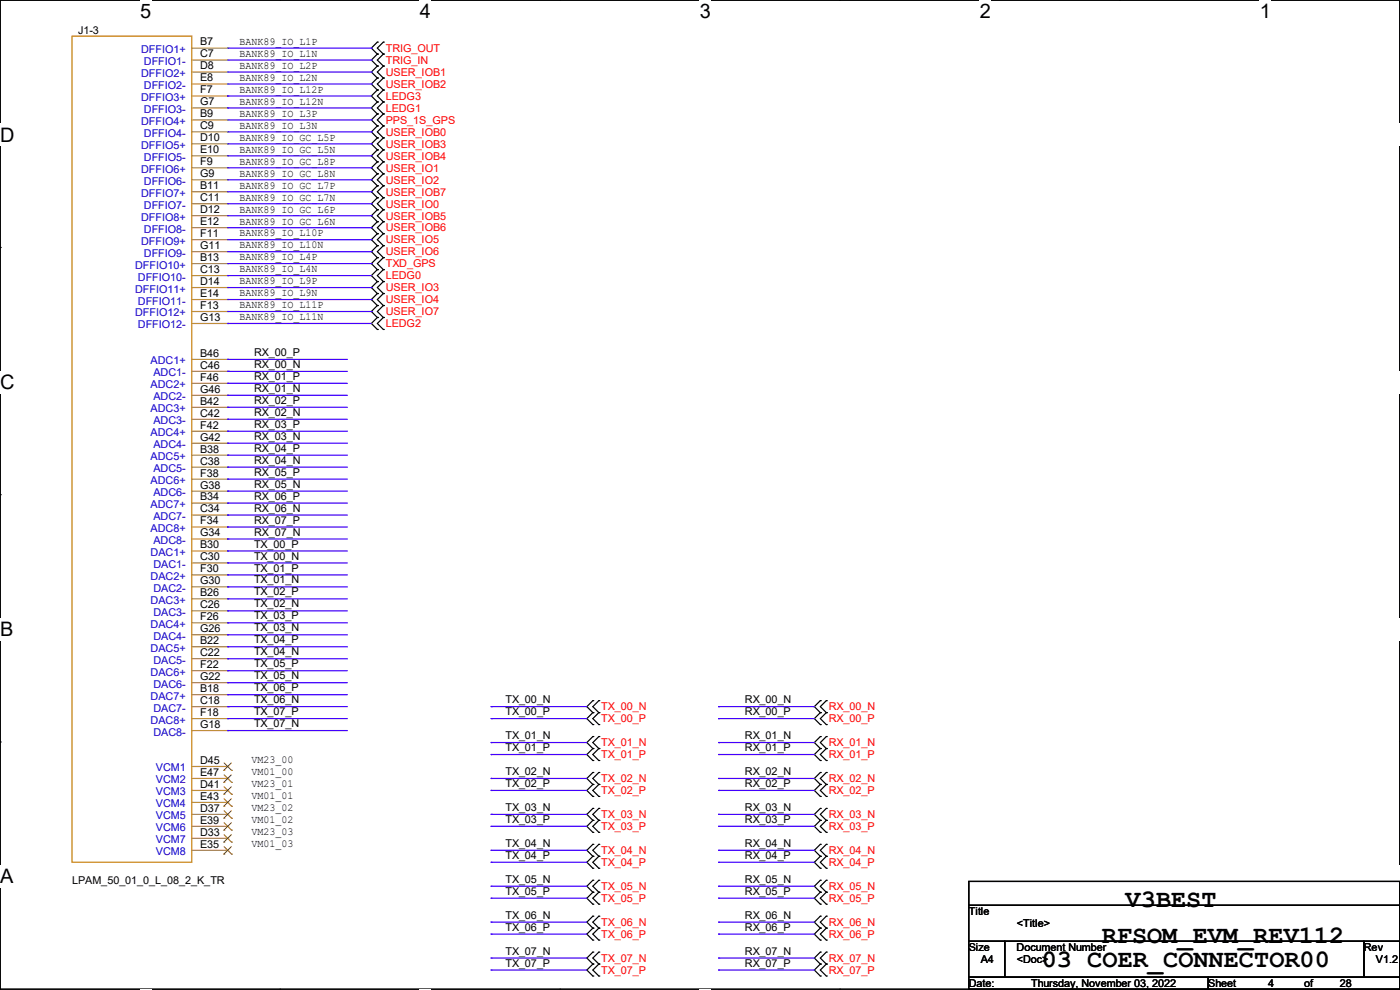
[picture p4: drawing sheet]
<svg xmlns="http://www.w3.org/2000/svg" width="297mm" height="210mm" viewBox="0 0 297 210" stroke-linecap="round" stroke-linejoin="round" font-family="sans-serif">
<path d="M0 0h297v209.8h-297z" fill="none" stroke="#000" stroke-width=".25"/>
<g fill="#fff">
<path d="M29.7 0h2.4v4.8h-2.4z"/>
<path d="M29.7 209.8h2.4v.2h-2.4z"/>
</g>
<path d="M59.4 0h.1M59.4 209.8h.1" fill="none" stroke="#000" stroke-width=".25"/>
<g fill="#fff">
<path d="M89.1 0h2.3v4.8h-2.3z"/>
<path d="M89.1 209.8h2.3v.2h-2.3z"/>
</g>
<path d="M118.8 0h.1M118.8 209.8h.1" fill="none" stroke="#000" stroke-width=".25"/>
<g fill="#fff">
<path d="M148.5 0h2.3v4.8h-2.3z"/>
<path d="M148.5 209.8h2.3v.2h-2.3z"/>
</g>
<path d="M178.2 0h.1M178.2 209.8h.1" fill="none" stroke="#000" stroke-width=".25"/>
<g fill="#fff">
<path d="M207.9 0h2.3v4.8h-2.3z"/>
<path d="M207.9 209.8h2.3v.2h-2.3z"/>
</g>
<path d="M237.6 0h.1M237.6 209.8h.1" fill="none" stroke="#000" stroke-width=".25"/>
<g fill="#fff">
<path d="M267.3 0h2.3v4.8h-2.3z"/>
<path d="M267.3 209.8h2.3v.2h-2.3z"/>
<path d="M0 26.2h3.1v4.8h-3.1z"/>
<path d="M297 26.2v4.8z"/>
<path d="M0 78.7h3.1v4.7h-3.1z"/>
<path d="M297 78.7v4.7z"/>
</g>
<path d="M0 52.5h.1M297 52.5h.1" fill="none" stroke="#000" stroke-width=".25"/>
<g fill="#fff">
<path d="M0 131.1h2.9v4.8h-2.9z"/>
<path d="M297 131.1v4.8z"/>
</g>
<path d="M0 104.9h.1M297 104.9h.1" fill="none" stroke="#000" stroke-width=".25"/>
<g fill="#fff">
<path d="M0 183.6h2.9v4.7h-2.9z"/>
<path d="M296.9 183.6h.1v4.7h-.1z"/>
</g>
<g fill="none" stroke="#000" stroke-width=".25">
<path d="M80.1 8.9h.1M80.1 11.5h.1M80.1 14h.1M80.1 16.6h.1M80.1 19.1h.1M80.1 8.9l-1.3 1.3 1.3 1.3M80.1 11.5l-1.3 1.2 1.3 1.3M80.1 16.6l-1.3 1.2 1.3 1.3M80.1 14l-1.3 1.3 1.3 1.3M80.1 19.1l-1.3 1.3 1.3 1.2M81.3 11.5h.1M81.3 8.9h.1"/>
<path d="M81.3 14h.1M81.3 19.1h.1M81.3 16.6h.1M81.3 8.9l-1.2 1.3 1.2 1.3M81.3 11.5l-1.2 1.2 1.2 1.3M81.3 16.6l-1.2 1.2 1.2 1.3M81.3 14l-1.2 1.3 1.2 1.3M81.3 19.1l-1.2 1.3 1.2 1.2M80.1 34.3h.1M80.1 36.9h.1M80.1 39.4h.1M80.1 24.2h.1"/>
<path d="M80.1 26.7h.1M80.1 29.3h.1M80.1 31.8h.1M80.1 21.6h.1M80.1 34.3l-1.3 1.3 1.3 1.3M80.1 36.9l-1.3 1.2 1.3 1.3M80.1 39.4l-1.3 1.3 1.3 1.3M80.1 24.2l-1.3 1.2 1.3 1.3M80.1 26.7l-1.3 1.3 1.3 1.3M80.1 29.3l-1.3 1.2 1.3 1.3M80.1 31.8l-1.3 1.3 1.3 1.2M80.1 21.6l-1.3 1.3 1.3 1.3"/>
<path d="M81.3 36.9h.1M81.3 34.3h.1M81.3 39.4h.1M81.3 26.7h.1M81.3 24.2h.1M81.3 29.3h.1M81.3 31.8h.1M81.3 21.6h.1M81.3 34.3l-1.2 1.3 1.2 1.3M81.3 36.9l-1.2 1.2 1.2 1.3M81.3 39.4l-1.2 1.3 1.2 1.3M81.3 24.2l-1.2 1.2 1.2 1.3"/>
<path d="M81.3 26.7l-1.2 1.3 1.2 1.3M81.3 29.3l-1.2 1.2 1.2 1.3M81.3 31.8l-1.2 1.3 1.2 1.2M81.3 21.6l-1.2 1.3 1.2 1.3M80.1 42h.1M80.1 44.5h.1M80.1 47h.1M80.1 49.6h.1M80.1 52.1h.1M80.1 54.7h.1M80.1 57.2h.1M80.1 59.7h.1"/>
<path d="M80.1 42l-1.3 1.2 1.3 1.3M80.1 44.5l-1.3 1.3 1.3 1.2M80.1 47l-1.3 1.3 1.3 1.3M80.1 49.6l-1.3 1.2 1.3 1.3M80.1 52.1l-1.3 1.3 1.3 1.3M80.1 54.7l-1.3 1.2 1.3 1.3M80.1 59.7l-1.3 1.3 1.3 1.3M80.1 57.2l-1.3 1.3 1.3 1.2M81.3 42h.1M81.3 44.5h.1M81.3 47h.1M81.3 49.6h.1"/>
<path d="M81.3 52.1h.1M81.3 54.7h.1M81.3 57.2h.1M81.3 59.7h.1M81.3 42l-1.2 1.2 1.2 1.3M81.3 44.5l-1.2 1.3 1.2 1.2M81.3 47l-1.2 1.3 1.2 1.3M81.3 49.6l-1.2 1.2 1.2 1.3M81.3 52.1l-1.2 1.3 1.2 1.3M81.3 54.7l-1.2 1.2 1.2 1.3M81.3 59.7l-1.2 1.3 1.2 1.3M81.3 57.2l-1.2 1.3 1.2 1.2"/>
<path d="M80.1 62.3h.1M80.1 64.8h.1M80.1 67.4h.1M80.1 69.9h.1M80.1 62.3l-1.3 1.2 1.3 1.3M80.1 64.8l-1.3 1.3 1.3 1.3M80.1 67.4l-1.3 1.2 1.3 1.3M81.3 62.3h.1M81.3 64.8h.1M81.3 67.4h.1M81.3 69.9h.1M81.3 62.3l-1.2 1.2 1.2 1.3"/>
<path d="M81.3 64.8l-1.2 1.3 1.2 1.3M81.3 67.4l-1.2 1.2 1.2 1.3M0 157.4h.1M125.8 148.6h.1M125.8 151.2h.1M125.8 153.7h.1M125.8 156.3h.1M125.8 158.8h.1M125.8 148.6l-1.3 1.3 1.3 1.3M125.8 151.2l-1.3 1.2 1.3 1.3M125.8 156.3l-1.3 1.2 1.3 1.3M125.8 158.8l-1.3 1.3 1.3 1.2"/>
<path d="M127 151.2h.1M127 148.6h.1M127 153.7h.1M127 158.8h.1M127 156.3h.1M127 148.6l-1.2 1.3 1.2 1.3M127 151.2l-1.2 1.2 1.2 1.3M127 156.3l-1.2 1.2 1.2 1.3M127 158.8l-1.2 1.3 1.2 1.2M174 148.6h.1M174 151.2h.1M174 153.7h.1"/>
<path d="M174 156.3h.1M174 158.8h.1M174 148.6l-1.2 1.3 1.2 1.3M174 156.3l-1.2 1.2 1.2 1.3M174 151.2l-1.2 1.2 1.2 1.3M174 158.8l-1.2 1.3 1.2 1.2M175.3 151.2h.1M175.3 148.6h.1M175.3 153.7h.1M175.3 158.8h.1M175.3 156.3h.1M175.3 148.6l-1.3 1.3 1.3 1.3"/>
<path d="M175.3 156.3l-1.3 1.2 1.3 1.3M175.3 151.2l-1.3 1.2 1.3 1.3M175.3 158.8l-1.3 1.3 1.3 1.2M297 157.4h.1M125.8 161.3h.1M125.8 163.9h.1M125.8 166.4h.1M125.8 169h.1M125.8 171.5h.1M125.8 174h.1M125.8 176.6h.1M125.8 179.1h.1"/>
<path d="M125.8 163.9l-1.3 1.2 1.3 1.3M125.8 166.4l-1.3 1.3 1.3 1.3M125.8 171.5l-1.3 1.3 1.3 1.2M125.8 174l-1.3 1.3 1.3 1.3M125.8 179.1l-1.3 1.3 1.3 1.3M127 161.3h.1M127 166.4h.1M127 163.9h.1M127 169h.1M127 174h.1M127 171.5h.1M127 176.6h.1"/>
<path d="M127 179.1h.1M127 163.9l-1.2 1.2 1.2 1.3M127 166.4l-1.2 1.3 1.2 1.3M127 171.5l-1.2 1.3 1.2 1.2M127 174l-1.2 1.3 1.2 1.3M127 179.1l-1.2 1.3 1.2 1.3M174 161.3h.1M174 163.9h.1M174 166.4h.1M174 169h.1M174 171.5h.1M174 174h.1"/>
<path d="M174 176.6h.1M174 179.1h.1M174 163.9l-1.2 1.2 1.2 1.3M174 166.4l-1.2 1.3 1.2 1.3M174 171.5l-1.2 1.3 1.2 1.2M174 174l-1.2 1.3 1.2 1.3M174 179.1l-1.2 1.3 1.2 1.3M175.3 161.3h.1M175.3 166.4h.1M175.3 163.9h.1M175.3 169h.1M175.3 174h.1"/>
<path d="M175.3 171.5h.1M175.3 176.6h.1M175.3 179.1h.1M175.3 163.9l-1.3 1.2 1.3 1.3M175.3 166.4l-1.3 1.3 1.3 1.3M175.3 171.5l-1.3 1.3 1.3 1.2M175.3 174l-1.3 1.3 1.3 1.3M175.3 179.1l-1.3 1.3 1.3 1.3M125.8 181.7h.1M125.8 184.2h.1M125.8 186.7h.1M125.8 189.3h.1"/>
<path d="M125.8 191.8h.1M125.8 194.4h.1M125.8 196.9h.1M125.8 199.4h.1M125.8 181.7l-1.3 1.2 1.3 1.3M125.8 186.7l-1.3 1.3 1.3 1.3M125.8 189.3l-1.3 1.2 1.3 1.3M125.8 194.4l-1.3 1.2 1.3 1.3M125.8 196.9l-1.3 1.3 1.3 1.2M127 181.7h.1M127 184.2h.1M127 189.3h.1"/>
<path d="M127 186.7h.1M127 191.8h.1M127 196.9h.1M127 194.4h.1M127 199.4h.1M127 181.7l-1.2 1.2 1.2 1.3M127 186.7l-1.2 1.3 1.2 1.3M127 189.3l-1.2 1.2 1.2 1.3M127 194.4l-1.2 1.2 1.2 1.3M127 196.9l-1.2 1.3 1.2 1.2M174 181.7h.1M174 184.2h.1"/>
<path d="M174 186.7h.1M174 189.3h.1M174 191.8h.1M174 194.4h.1M174 196.9h.1M174 199.4h.1M174 181.7l-1.2 1.2 1.2 1.3M174 186.7l-1.2 1.3 1.2 1.3M174 189.3l-1.2 1.2 1.2 1.3M174 194.4l-1.2 1.2 1.2 1.3M174 196.9l-1.2 1.3 1.2 1.2M175.3 181.7h.1"/>
<path d="M175.3 184.2h.1M175.3 189.3h.1M175.3 186.7h.1M175.3 191.8h.1M175.3 196.9h.1M175.3 194.4h.1M175.3 199.4h.1M175.3 181.7l-1.3 1.2 1.3 1.3M175.3 186.7l-1.3 1.3 1.3 1.3M175.3 189.3l-1.3 1.2 1.3 1.3M175.3 194.4l-1.3 1.2 1.3 1.3M175.3 196.9l-1.3 1.3 1.3 1.2"/>
<path d="M205.5 187h91.5v5.1h-91.5zM205.5 192.1h91.5v7.6h-91.5zM205.5 199.7h7.6v7.6h-7.6zM213.1 199.7h76.2v7.6h-76.2zM289.3 199.7h7.7v7.6h-7.7zM125.8 202h.1M125.8 204.5h.1M125.8 207.1h.1M125.8 202l-1.3 1.2 1.3 1.3M125.8 204.5l-1.3 1.3 1.3 1.3M127 204.5h.1M127 202h.1"/>
<path d="M127 207.1h.1M127 202l-1.2 1.2 1.2 1.3M127 204.5l-1.2 1.3 1.2 1.3M174 202h.1M174 204.5h.1M174 207.1h.1M174 202l-1.2 1.2 1.2 1.3M174 204.5l-1.2 1.3 1.2 1.3M175.3 204.5h.1M175.3 202h.1M175.3 207.1h.1M175.3 202l-1.3 1.2 1.3 1.3"/>
<path d="M175.3 204.5l-1.3 1.3 1.3 1.3M205.5 207.3h50.8v2.5h-50.8zM256.3 207.3h40.7v2.5h-40.7z"/>
</g>
<path d="M15.3 7.7h25.4v175.2h-25.4z" fill="none" stroke="#cc8006" stroke-width=".25"/>
<g fill="none" stroke="#a84" stroke-width=".25">
<path d="M40.7 10.2h7.6M40.7 12.7h7.6M40.7 15.3h7.6M40.7 17.8h7.6M48.3 10.2h.1M48.3 12.7h.1M48.3 15.3h.1M48.3 17.8h.1M40.7 20.4h7.6M40.7 22.9h7.6M40.7 25.4h7.6M40.7 28h7.6"/>
<path d="M40.7 30.5h7.6M40.7 33.1h7.6M40.7 35.6h7.6M40.7 38.1h7.6M48.3 20.4h.1M48.3 22.9h.1M48.3 25.4h.1M48.3 28h.1M48.3 30.5h.1M48.3 33.1h.1M48.3 35.6h.1M48.3 38.1h.1"/>
<path d="M40.7 40.7h7.6M40.7 43.2h7.6M40.7 45.8h7.6M40.7 48.3h7.6M40.7 50.8h7.6M40.7 53.4h7.6M40.7 55.9h7.6M40.7 58.5h7.6M48.3 40.7h.1M48.3 43.2h.1M48.3 45.8h.1M48.3 48.3h.1"/>
<path d="M48.3 50.8h.1M48.3 53.4h.1M48.3 55.9h.1M48.3 58.5h.1M40.7 76.2h7.6M40.7 78.8h7.6M40.7 61h7.6M40.7 63.5h7.6M40.7 66.1h7.6M40.7 68.6h7.6M48.3 76.2h.1M48.3 78.8h.1"/>
<path d="M48.3 61h.1M48.3 63.5h.1M48.3 66.1h.1M48.3 68.6h.1M40.7 81.3h7.6M40.7 83.9h7.6M40.7 86.4h7.6M40.7 88.9h7.6M40.7 91.5h7.6M40.7 94h7.6M40.7 96.6h7.6M40.7 99.1h7.6"/>
<path d="M48.3 81.3h.1M48.3 83.9h.1M48.3 86.4h.1M48.3 88.9h.1M48.3 91.5h.1M48.3 94h.1M48.3 96.6h.1M48.3 99.1h.1M40.7 101.6h7.6M40.7 104.2h7.6M40.7 106.7h7.6M40.7 109.3h7.6"/>
<path d="M40.7 111.8h7.6M40.7 114.3h7.6M40.7 116.9h7.6M40.7 119.4h7.6M48.3 101.6h.1M48.3 104.2h.1M48.3 106.7h.1M48.3 109.3h.1M48.3 111.8h.1M48.3 114.3h.1M48.3 116.9h.1M48.3 119.4h.1"/>
<path d="M40.7 122h7.6M40.7 124.5h7.6M40.7 127h7.6M40.7 129.6h7.6M40.7 132.1h7.6M40.7 134.7h7.6M40.7 137.2h7.6M40.7 139.7h7.6M48.3 122h.1M48.3 124.5h.1M48.3 127h.1M48.3 129.6h.1"/>
<path d="M48.3 132.1h.1M48.3 134.7h.1M48.3 137.2h.1M48.3 139.7h.1M40.7 142.3h7.6M40.7 144.8h7.6M40.7 147.4h7.6M40.7 149.9h7.6M40.7 152.4h7.6M40.7 155h7.6M48.3 142.3h.1M48.3 144.8h.1"/>
<path d="M48.3 147.4h.1M48.3 149.9h.1M48.3 152.4h.1M48.3 155h.1M40.7 162.6h7.6M40.7 165.1h7.6M40.7 167.7h7.6M40.7 170.2h7.6M40.7 172.8h7.6M40.7 175.3h7.6M40.7 177.8h7.6M48.3 162.6h.1"/>
<path d="M48.3 165.1h.1M48.3 167.7h.1M48.3 170.2h.1M48.3 172.8h.1M48.3 175.3h.1M48.3 177.8h.1M40.7 180.4h7.6M48.3 180.4h.1"/>
</g>
<g fill="none" stroke="#804000" stroke-width=".21">
<path d="M47.5 163.4h.1M47.5 165.9h.1M47.5 168.5h.1M47.5 171h.1M47.5 173.6h.1M47.5 176.1h.1M47.5 178.6h.1M47.5 161.8l1.6 1.6M47.5 164.4l1.6 1.5M47.5 166.9l1.6 1.6M47.5 169.5l1.6 1.5M47.5 172l1.6 1.6"/>
<path d="M47.5 174.5l1.6 1.6M47.5 177.1l1.6 1.5M47.5 179.6l1.6 1.6M49.1 161.8l-1.6 1.6M49.1 164.4l-1.6 1.5M49.1 166.9l-1.6 1.6M49.1 169.5l-1.6 1.5M49.1 172l-1.6 1.6M49.1 174.5l-1.6 1.6M49.1 177.1l-1.6 1.5M49.1 179.6l-1.6 1.6M49.1 163.4h.1"/>
<path d="M49.1 165.9h.1M49.1 168.5h.1M49.1 171h.1M49.1 173.6h.1M49.1 176.1h.1M49.1 178.6h.1M47.5 181.2h.1M49.1 181.2h.1"/>
</g>
<g fill="none" stroke="#4200ff" stroke-width=".25">
<path d="M48.3 10.2h30.5M48.3 12.7h30.5M48.3 15.3h30.5M48.3 17.8h30.5M78.8 10.2h.1M78.8 12.7h.1M78.8 15.3h.1M78.8 17.8h.1M48.3 20.4h.1M48.3 22.9h.1M48.3 25.4h30.5M48.3 28h30.5"/>
<path d="M48.3 30.5h30.5M48.3 33.1h30.5M48.3 35.6h30.5M48.3 38.1h30.5M48.3 20.4h30.5M48.3 22.9h30.5M78.8 25.4h.1M78.8 28h.1M78.8 30.5h.1M78.8 33.1h.1M78.8 35.6h.1M78.8 38.1h.1"/>
<path d="M48.3 58.5h.1M48.3 40.7h30.5M48.3 43.2h30.5M48.3 45.8h30.5M48.3 48.3h30.5M48.3 50.8h30.5M48.3 53.4h30.5M48.3 55.9h30.5M48.3 58.5h30.5M78.8 40.7h.1M78.8 43.2h.1M78.8 45.8h.1"/>
<path d="M78.8 48.3h.1M78.8 50.8h.1M78.8 53.4h.1M78.8 55.9h.1M48.3 76.2h.1M48.3 78.8h.1M48.3 68.6h.1M48.3 76.2h25.4M48.3 78.8h25.4M48.3 61h30.5M48.3 63.5h30.5M48.3 66.1h30.5"/>
<path d="M48.3 68.6h30.5M78.8 61h.1M78.8 63.5h.1M78.8 66.1h.1M48.3 81.3h.1M48.3 83.9h.1M48.3 86.4h.1M48.3 88.9h.1M48.3 91.5h.1M48.3 94h.1M48.3 96.6h.1M48.3 99.1h.1"/>
<path d="M48.3 81.3h25.4M48.3 83.9h25.4M48.3 86.4h25.4M48.3 88.9h25.4M48.3 91.5h25.4M48.3 94h25.4M48.3 96.6h25.4M48.3 99.1h25.4M48.3 101.6h.1M48.3 104.2h.1M48.3 106.7h.1M48.3 109.3h.1"/>
<path d="M48.3 111.8h.1M48.3 114.3h.1M48.3 116.9h.1M48.3 119.4h.1M48.3 101.6h25.4M48.3 104.2h25.4M48.3 106.7h25.4M48.3 109.3h25.4M48.3 111.8h25.4M48.3 114.3h25.4M48.3 116.9h25.4M48.3 119.4h25.4"/>
<path d="M48.3 122h.1M48.3 124.5h.1M48.3 127h.1M48.3 129.6h.1M48.3 132.1h.1M48.3 134.7h.1M48.3 137.2h.1M48.3 139.7h.1M48.3 122h25.4M48.3 124.5h25.4M48.3 127h25.4M48.3 129.6h25.4"/>
<path d="M48.3 132.1h25.4M48.3 134.7h25.4M48.3 137.2h25.4M48.3 139.7h25.4M48.3 142.3h.1M48.3 144.8h.1M48.3 147.4h.1M48.3 149.9h.1M48.3 152.4h.1M48.3 155h.1M48.3 149.9h25.4M48.3 152.4h25.4"/>
<path d="M48.3 142.3h25.4M48.3 144.8h25.4M48.3 147.4h25.4M48.3 155h25.4M104.2 149.9h.1M104.2 152.4h.1M104.2 157.5h.1M104.2 149.9h20.3M104.2 152.4h20.3M104.2 157.5h20.3M152.4 149.9h.1M152.4 152.4h.1"/>
<path d="M152.4 157.5h.1M152.4 149.9h20.4M152.4 152.4h20.4M152.4 157.5h20.4M104.2 160.1h.1M104.2 165.1h.1M104.2 167.7h.1M104.2 172.8h.1M104.2 175.3h.1M104.2 160.1h20.3M104.2 165.1h20.3M104.2 167.7h20.3"/>
<path d="M104.2 172.8h20.3M104.2 175.3h20.3M152.4 160.1h.1M152.4 165.1h.1M152.4 167.7h.1M152.4 172.8h.1M152.4 175.3h.1M152.4 160.1h20.4M152.4 165.1h20.4M152.4 167.7h20.4M152.4 172.8h20.4M152.4 175.3h20.4"/>
<path d="M104.2 180.4h.1M104.2 182.9h.1M104.2 188h.1M104.2 190.5h.1M104.2 195.6h.1M104.2 198.2h.1M104.2 180.4h20.3M104.2 182.9h20.3M104.2 188h20.3M104.2 190.5h20.3M104.2 195.6h20.3M104.2 198.2h20.3"/>
<path d="M152.4 180.4h.1M152.4 182.9h.1M152.4 188h.1M152.4 190.5h.1M152.4 195.6h.1M152.4 198.2h.1M152.4 180.4h20.4M152.4 182.9h20.4M152.4 188h20.4M152.4 190.5h20.4M152.4 195.6h20.4M152.4 198.2h20.4"/>
<path d="M104.2 203.2h.1M104.2 205.8h.1M104.2 203.2h20.3M104.2 205.8h20.3M152.4 203.2h.1M152.4 205.8h.1M152.4 203.2h20.4M152.4 205.8h20.4"/>
</g>
<g font-size="5.3">
<text x="238.8" y="192.5">V3BEST</text>
<text x="233.7" y="200.1">RFSOM_EVM_REV112</text>
<text x="221" y="205.2">03 COER_CONNECTOR00</text>
</g>
<g font-size="4.2">
<text x="29.7" y="3.9">5</text>
<text x="89.1" y="3.9">4</text>
<text x="148.5" y="3.9">3</text>
<text x="207.9" y="3.9">2</text>
<text x="267.3" y="3.9">1</text>
<text x="0" y="30.1">D</text>
<text x="0" y="82.5">C</text>
<text x="0" y="135">B</text>
<text x="0" y="187.4">A</text>
<text x="297" y="187.4">A</text>
</g>
<g font-size="2.3">
<text x="16.6" y="7.2">J1-3</text>
<text x="42.5" y="9.7">B7</text>
<text x="50.8" y="9.5">BANK89_IO_L1P</text>
<text x="42.5" y="12.2">C7</text>
<text x="42.5" y="14.7">D8</text>
<text x="42.5" y="17.3">E8</text>
<text x="50.8" y="12.1">BANK89_IO_L1N</text>
<text x="50.8" y="14.6">BANK89_IO_L2P</text>
<text x="50.8" y="17.1">BANK89_IO_L2N</text>
<text x="42.5" y="19.8">F7</text>
<text x="42.5" y="22.4">G7</text>
<text x="50.8" y="19.7">BANK89_IO_L12P</text>
<text x="50.8" y="22.2">BANK89_IO_L12N</text>
<text x="42.5" y="24.9">B9</text>
<text x="42.5" y="27.4">C9</text>
<text x="42.5" y="30">D10</text>
<text x="50.8" y="24.8">BANK89_IO_L3P</text>
<text x="50.8" y="27.3">BANK89_IO_L3N</text>
<text x="50.8" y="29.8">BANK89_IO_GC_L5P</text>
<text x="42.5" y="32.5">E10</text>
<text x="42.5" y="35.1">F9</text>
<text x="50.8" y="32.4">BANK89_IO_GC_L5N</text>
<text x="50.8" y="34.9">BANK89_IO_GC_L8P</text>
<text x="42.5" y="37.6">G9</text>
<text x="42.5" y="40.1">B11</text>
<text x="50.8" y="37.5">BANK89_IO_GC_L8N</text>
<text x="50.8" y="40">BANK89_IO_GC_L7P</text>
<text x="42.5" y="42.7">C11</text>
<text x="42.5" y="45.2">D12</text>
<text x="42.5" y="47.8">E12</text>
<text x="50.8" y="42.5">BANK89_IO_GC_L7N</text>
<text x="50.8" y="45.1">BANK89_IO_GC_L6P</text>
<text x="50.8" y="47.6">BANK89_IO_GC_L6N</text>
<text x="42.5" y="50.3">F11</text>
<text x="42.5" y="52.8">G11</text>
<text x="50.8" y="50.2">BANK89_IO_L10P</text>
<text x="50.8" y="52.7">BANK89_IO_L10N</text>
<text x="42.5" y="55.4">B13</text>
<text x="42.5" y="57.9">C13</text>
<text x="50.8" y="55.2">BANK89_IO_L4P</text>
<text x="50.8" y="57.8">BANK89_IO_L4N</text>
<text x="42.5" y="60.5">D14</text>
<text x="42.5" y="63">E14</text>
<text x="42.5" y="65.5">F13</text>
<text x="50.8" y="60.3">BANK89_IO_L9P</text>
<text x="50.8" y="62.9">BANK89_IO_L9N</text>
<text x="50.8" y="65.4">BANK89_IO_L11P</text>
<text x="42.5" y="68.1">G13</text>
<text x="50.8" y="67.9">BANK89_IO_L11N</text>
<text x="42.5" y="75.7">B46</text>
<text x="53.9" y="75.5">RX_00_P</text>
<text x="42.5" y="78.2">C46</text>
<text x="42.5" y="80.8">F46</text>
<text x="42.5" y="83.3">G46</text>
<text x="53.9" y="78.1">RX_00_N</text>
<text x="53.9" y="80.6">RX_01_P</text>
<text x="53.9" y="83.1">RX_01_N</text>
<text x="42.5" y="85.9">B42</text>
<text x="42.5" y="88.4">C42</text>
<text x="53.9" y="85.7">RX_02_P</text>
<text x="53.9" y="88.2">RX_02_N</text>
<text x="42.5" y="90.9">F42</text>
<text x="42.5" y="93.5">G42</text>
<text x="53.9" y="90.8">RX_03_P</text>
<text x="53.9" y="93.3">RX_03_N</text>
<text x="53.9" y="95.8">RX_04_P</text>
<text x="42.5" y="96">B38</text>
<text x="42.5" y="98.6">C38</text>
<text x="42.5" y="101.1">F38</text>
<text x="53.9" y="98.4">RX_04_N</text>
<text x="53.9" y="100.9">RX_05_P</text>
<text x="42.5" y="103.6">G38</text>
<text x="42.5" y="106.2">B34</text>
<text x="53.9" y="103.5">RX_05_N</text>
<text x="53.9" y="106">RX_06_P</text>
<text x="42.5" y="108.7">C34</text>
<text x="42.5" y="111.3">F34</text>
<text x="42.5" y="113.8">G34</text>
<text x="53.9" y="108.5">RX_06_N</text>
<text x="53.9" y="111.1">RX_07_P</text>
<text x="53.9" y="113.6">RX_07_N</text>
<text x="42.5" y="116.3">B30</text>
<text x="42.5" y="118.9">C30</text>
<text x="53.9" y="116.2">TX_00_P</text>
<text x="53.9" y="118.7">TX_00_N</text>
<text x="42.5" y="121.4">F30</text>
<text x="42.5" y="124">G30</text>
<text x="53.9" y="121.2">TX_01_P</text>
<text x="53.9" y="123.8">TX_01_N</text>
<text x="42.5" y="126.5">B26</text>
<text x="42.5" y="129">C26</text>
<text x="42.5" y="131.6">F26</text>
<text x="53.9" y="126.3">TX_02_P</text>
<text x="53.9" y="128.9">TX_02_N</text>
<text x="53.9" y="131.4">TX_03_P</text>
<text x="42.5" y="134.1">G26</text>
<text x="42.5" y="136.7">B22</text>
<text x="53.9" y="133.9">TX_03_N</text>
<text x="53.9" y="136.5">TX_04_P</text>
<text x="42.5" y="139.2">C22</text>
<text x="42.5" y="141.7">F22</text>
<text x="53.9" y="139">TX_04_N</text>
<text x="53.9" y="141.6">TX_05_P</text>
<text x="42.5" y="144.3">G22</text>
<text x="42.5" y="146.8">B18</text>
<text x="42.5" y="149.4">C18</text>
<text x="53.9" y="144.1">TX_05_N</text>
<text x="53.9" y="146.6">TX_06_P</text>
<text x="53.9" y="149.2">TX_06_N</text>
<text x="107.2" y="149.2">TX_00_N</text>
<text x="158" y="149.2">RX_00_N</text>
<text x="42.5" y="151.9">F18</text>
<text x="42.5" y="154.4">G18</text>
<text x="53.9" y="151.7">TX_07_P</text>
<text x="53.9" y="154.3">TX_07_N</text>
<text x="107.2" y="151.7">TX_00_P</text>
<text x="158" y="151.7">RX_00_P</text>
<text x="53.4" y="161.9">VM23_00</text>
<text x="107.2" y="156.8">TX_01_N</text>
<text x="107.2" y="159.3">TX_01_P</text>
<text x="158" y="156.8">RX_01_N</text>
<text x="158" y="159.3">RX_01_P</text>
<text x="42.5" y="162.1">D45</text>
<text x="42.5" y="164.6">E47</text>
<text x="42.5" y="167.1">D41</text>
<text x="53.4" y="164.5">VM01_00</text>
<text x="53.4" y="167">VM23_01</text>
<text x="107.2" y="164.4">TX_02_N</text>
<text x="107.2" y="167">TX_02_P</text>
<text x="158" y="164.4">RX_02_N</text>
<text x="158" y="167">RX_02_P</text>
<text x="42.5" y="169.7">E43</text>
<text x="42.5" y="172.2">D37</text>
<text x="53.4" y="169.5">VM01_01</text>
<text x="53.4" y="172.1">VM23_02</text>
<text x="107.2" y="172">TX_03_N</text>
<text x="158" y="172">RX_03_N</text>
<text x="42.5" y="174.8">E39</text>
<text x="42.5" y="177.3">D33</text>
<text x="42.5" y="179.8">E35</text>
<text x="53.4" y="174.6">VM01_02</text>
<text x="53.4" y="177.2">VM23_03</text>
<text x="53.4" y="179.7">VM01_03</text>
<text x="107.2" y="174.6">TX_03_P</text>
<text x="107.2" y="179.7">TX_04_N</text>
<text x="158" y="174.6">RX_03_P</text>
<text x="158" y="179.7">RX_04_N</text>
<text x="107.2" y="182.2">TX_04_P</text>
<text x="158" y="182.2">RX_04_P</text>
<text x="15.3" y="187.5">LPAM_50_01_0_L_08_2_K_TR</text>
<text x="107.2" y="187.3">TX_05_N</text>
<text x="107.2" y="189.8">TX_05_P</text>
<text x="158" y="187.3">RX_05_N</text>
<text x="158" y="189.8">RX_05_P</text>
<text x="107.2" y="194.9">TX_06_N</text>
<text x="107.2" y="197.4">TX_06_P</text>
<text x="158" y="194.9">RX_06_N</text>
<text x="158" y="197.4">RX_06_P</text>
<text x="205.5" y="194.1">Title</text>
<text x="215.7" y="196.7">&lt;Title&gt;</text>
<text x="107.2" y="202.5">TX_07_N</text>
<text x="158" y="202.5">RX_07_N</text>
<text x="205.5" y="201.8">Size</text>
<text x="215.7" y="201.8">Document Number</text>
<text x="289.4" y="201.8">Rev</text>
<text x="107.2" y="205.1">TX_07_P</text>
<text x="158" y="205.1">RX_07_P</text>
<text x="205.5" y="209.4">Date:</text>
<text x="208.1" y="204.3">A4</text>
<text x="215.7" y="204.3">&lt;Doc&gt;</text>
<text x="218.7" y="209.4">Thursday, November 03, 2022</text>
<text x="256.3" y="209.4">Sheet</text>
<text x="269" y="209.4">4</text>
<text x="276.7" y="209.4">of</text>
<text x="284.3" y="209.4">28</text>
<text x="291.9" y="204.3">V1.2</text>
</g>
<g font-size="2.3" fill="#00c">
<text x="29.9" y="11.3">DFFIO1+</text>
<text x="29.9" y="16.3">DFFIO2+</text>
<text x="30.5" y="13.8">DFFIO1-</text>
<text x="29.9" y="21.4">DFFIO3+</text>
<text x="30.5" y="18.9">DFFIO2-</text>
<text x="30.5" y="24">DFFIO3-</text>
<text x="29.9" y="26.5">DFFIO4+</text>
<text x="30.5" y="29">DFFIO4-</text>
<text x="29.9" y="31.6">DFFIO5+</text>
<text x="30.5" y="34.1">DFFIO5-</text>
<text x="29.9" y="36.7">DFFIO6+</text>
<text x="29.9" y="41.7">DFFIO7+</text>
<text x="30.5" y="39.2">DFFIO6-</text>
<text x="29.9" y="46.8">DFFIO8+</text>
<text x="30.5" y="44.3">DFFIO7-</text>
<text x="29.9" y="51.9">DFFIO9+</text>
<text x="30.5" y="49.4">DFFIO8-</text>
<text x="28.7" y="57">DFFIO10+</text>
<text x="29.3" y="59.5">DFFIO10-</text>
<text x="30.5" y="54.4">DFFIO9-</text>
<text x="28.7" y="62.1">DFFIO11+</text>
<text x="29.3" y="64.6">DFFIO11-</text>
<text x="28.7" y="67.1">DFFIO12+</text>
<text x="29.3" y="69.7">DFFIO12-</text>
<text x="32" y="77.3">ADC1+</text>
<text x="32" y="82.4">ADC2+</text>
<text x="32.6" y="79.8">ADC1-</text>
<text x="32" y="87.5">ADC3+</text>
<text x="32.6" y="84.9">ADC2-</text>
<text x="32" y="92.5">ADC4+</text>
<text x="32.6" y="90">ADC3-</text>
<text x="32.6" y="95.1">ADC4-</text>
<text x="32" y="97.6">ADC5+</text>
<text x="32.6" y="100.2">ADC5-</text>
<text x="32" y="102.7">ADC6+</text>
<text x="32" y="107.8">ADC7+</text>
<text x="32.6" y="105.2">ADC6-</text>
<text x="32" y="112.9">ADC8+</text>
<text x="32.6" y="110.3">ADC7-</text>
<text x="32" y="117.9">DAC1+</text>
<text x="32.6" y="115.4">ADC8-</text>
<text x="32" y="123">DAC2+</text>
<text x="32.6" y="120.5">DAC1-</text>
<text x="32.6" y="125.6">DAC2-</text>
<text x="32" y="128.1">DAC3+</text>
<text x="32.6" y="130.6">DAC3-</text>
<text x="32" y="133.2">DAC4+</text>
<text x="32.6" y="135.7">DAC4-</text>
<text x="32" y="138.3">DAC5+</text>
<text x="32" y="143.3">DAC6+</text>
<text x="32.6" y="140.8">DAC5-</text>
<text x="32" y="148.4">DAC7+</text>
<text x="32.6" y="145.9">DAC6-</text>
<text x="32" y="153.5">DAC8+</text>
<text x="32.6" y="151">DAC7-</text>
<text x="32.6" y="156">DAC8-</text>
<text x="33.1" y="163.7">VCM1</text>
<text x="33.1" y="166.2">VCM2</text>
<text x="33.1" y="168.7">VCM3</text>
<text x="33.1" y="171.3">VCM4</text>
<text x="33.1" y="173.8">VCM5</text>
<text x="33.1" y="176.4">VCM6</text>
<text x="33.1" y="178.9">VCM7</text>
<text x="33.1" y="181.4">VCM8</text>
</g>
<g font-size="2.3" fill="#f00">
<text x="81.8" y="11">TRIG_OUT</text>
<text x="81.8" y="13.5">TRIG_IN</text>
<text x="81.8" y="16.1">USER_IOB1</text>
<text x="81.8" y="18.6">USER_IOB2</text>
<text x="81.8" y="21.2">LEDG3</text>
<text x="81.8" y="23.7">LEDG1</text>
<text x="81.8" y="26.2">PPS_1S_GPS</text>
<text x="81.8" y="28.8">USER_IOB0</text>
<text x="81.8" y="31.3">USER_IOB3</text>
<text x="81.8" y="33.9">USER_IOB4</text>
<text x="81.8" y="36.4">USER_IO1</text>
<text x="81.8" y="38.9">USER_IO2</text>
<text x="81.8" y="41.5">USER_IOB7</text>
<text x="81.8" y="44">USER_IO0</text>
<text x="81.8" y="46.6">USER_IOB5</text>
<text x="81.8" y="49.1">USER_IOB6</text>
<text x="81.8" y="51.6">USER_IO5</text>
<text x="81.8" y="54.2">USER_IO6</text>
<text x="81.8" y="56.7">TXD_GPS</text>
<text x="81.8" y="59.3">LEDG0</text>
<text x="81.8" y="61.8">USER_IO3</text>
<text x="81.8" y="64.3">USER_IO4</text>
<text x="81.8" y="66.9">USER_IO7</text>
<text x="81.8" y="69.4">LEDG2</text>
<text x="127.6" y="150.7">TX_00_N</text>
<text x="127.6" y="153.2">TX_00_P</text>
<text x="175.8" y="150.7">RX_00_N</text>
<text x="175.8" y="153.2">RX_00_P</text>
<text x="127.6" y="158.3">TX_01_N</text>
<text x="127.6" y="160.9">TX_01_P</text>
<text x="175.8" y="158.3">RX_01_N</text>
<text x="175.8" y="160.9">RX_01_P</text>
<text x="127.6" y="165.9">TX_02_N</text>
<text x="175.8" y="165.9">RX_02_N</text>
<text x="127.6" y="168.5">TX_02_P</text>
<text x="127.6" y="173.6">TX_03_N</text>
<text x="175.8" y="168.5">RX_02_P</text>
<text x="175.8" y="173.6">RX_03_N</text>
<text x="127.6" y="176.1">TX_03_P</text>
<text x="175.8" y="176.1">RX_03_P</text>
<text x="127.6" y="181.2">TX_04_N</text>
<text x="127.6" y="183.7">TX_04_P</text>
<text x="175.8" y="181.2">RX_04_N</text>
<text x="175.8" y="183.7">RX_04_P</text>
<text x="127.6" y="188.8">TX_05_N</text>
<text x="127.6" y="191.3">TX_05_P</text>
<text x="175.8" y="188.8">RX_05_N</text>
<text x="175.8" y="191.3">RX_05_P</text>
<text x="127.6" y="196.4">TX_06_N</text>
<text x="175.8" y="196.4">RX_06_N</text>
<text x="127.6" y="199">TX_06_P</text>
<text x="175.8" y="199">RX_06_P</text>
<text x="127.6" y="204">TX_07_N</text>
<text x="127.6" y="206.6">TX_07_P</text>
<text x="175.8" y="204">RX_07_N</text>
<text x="175.8" y="206.6">RX_07_P</text>
</g>
</svg>
